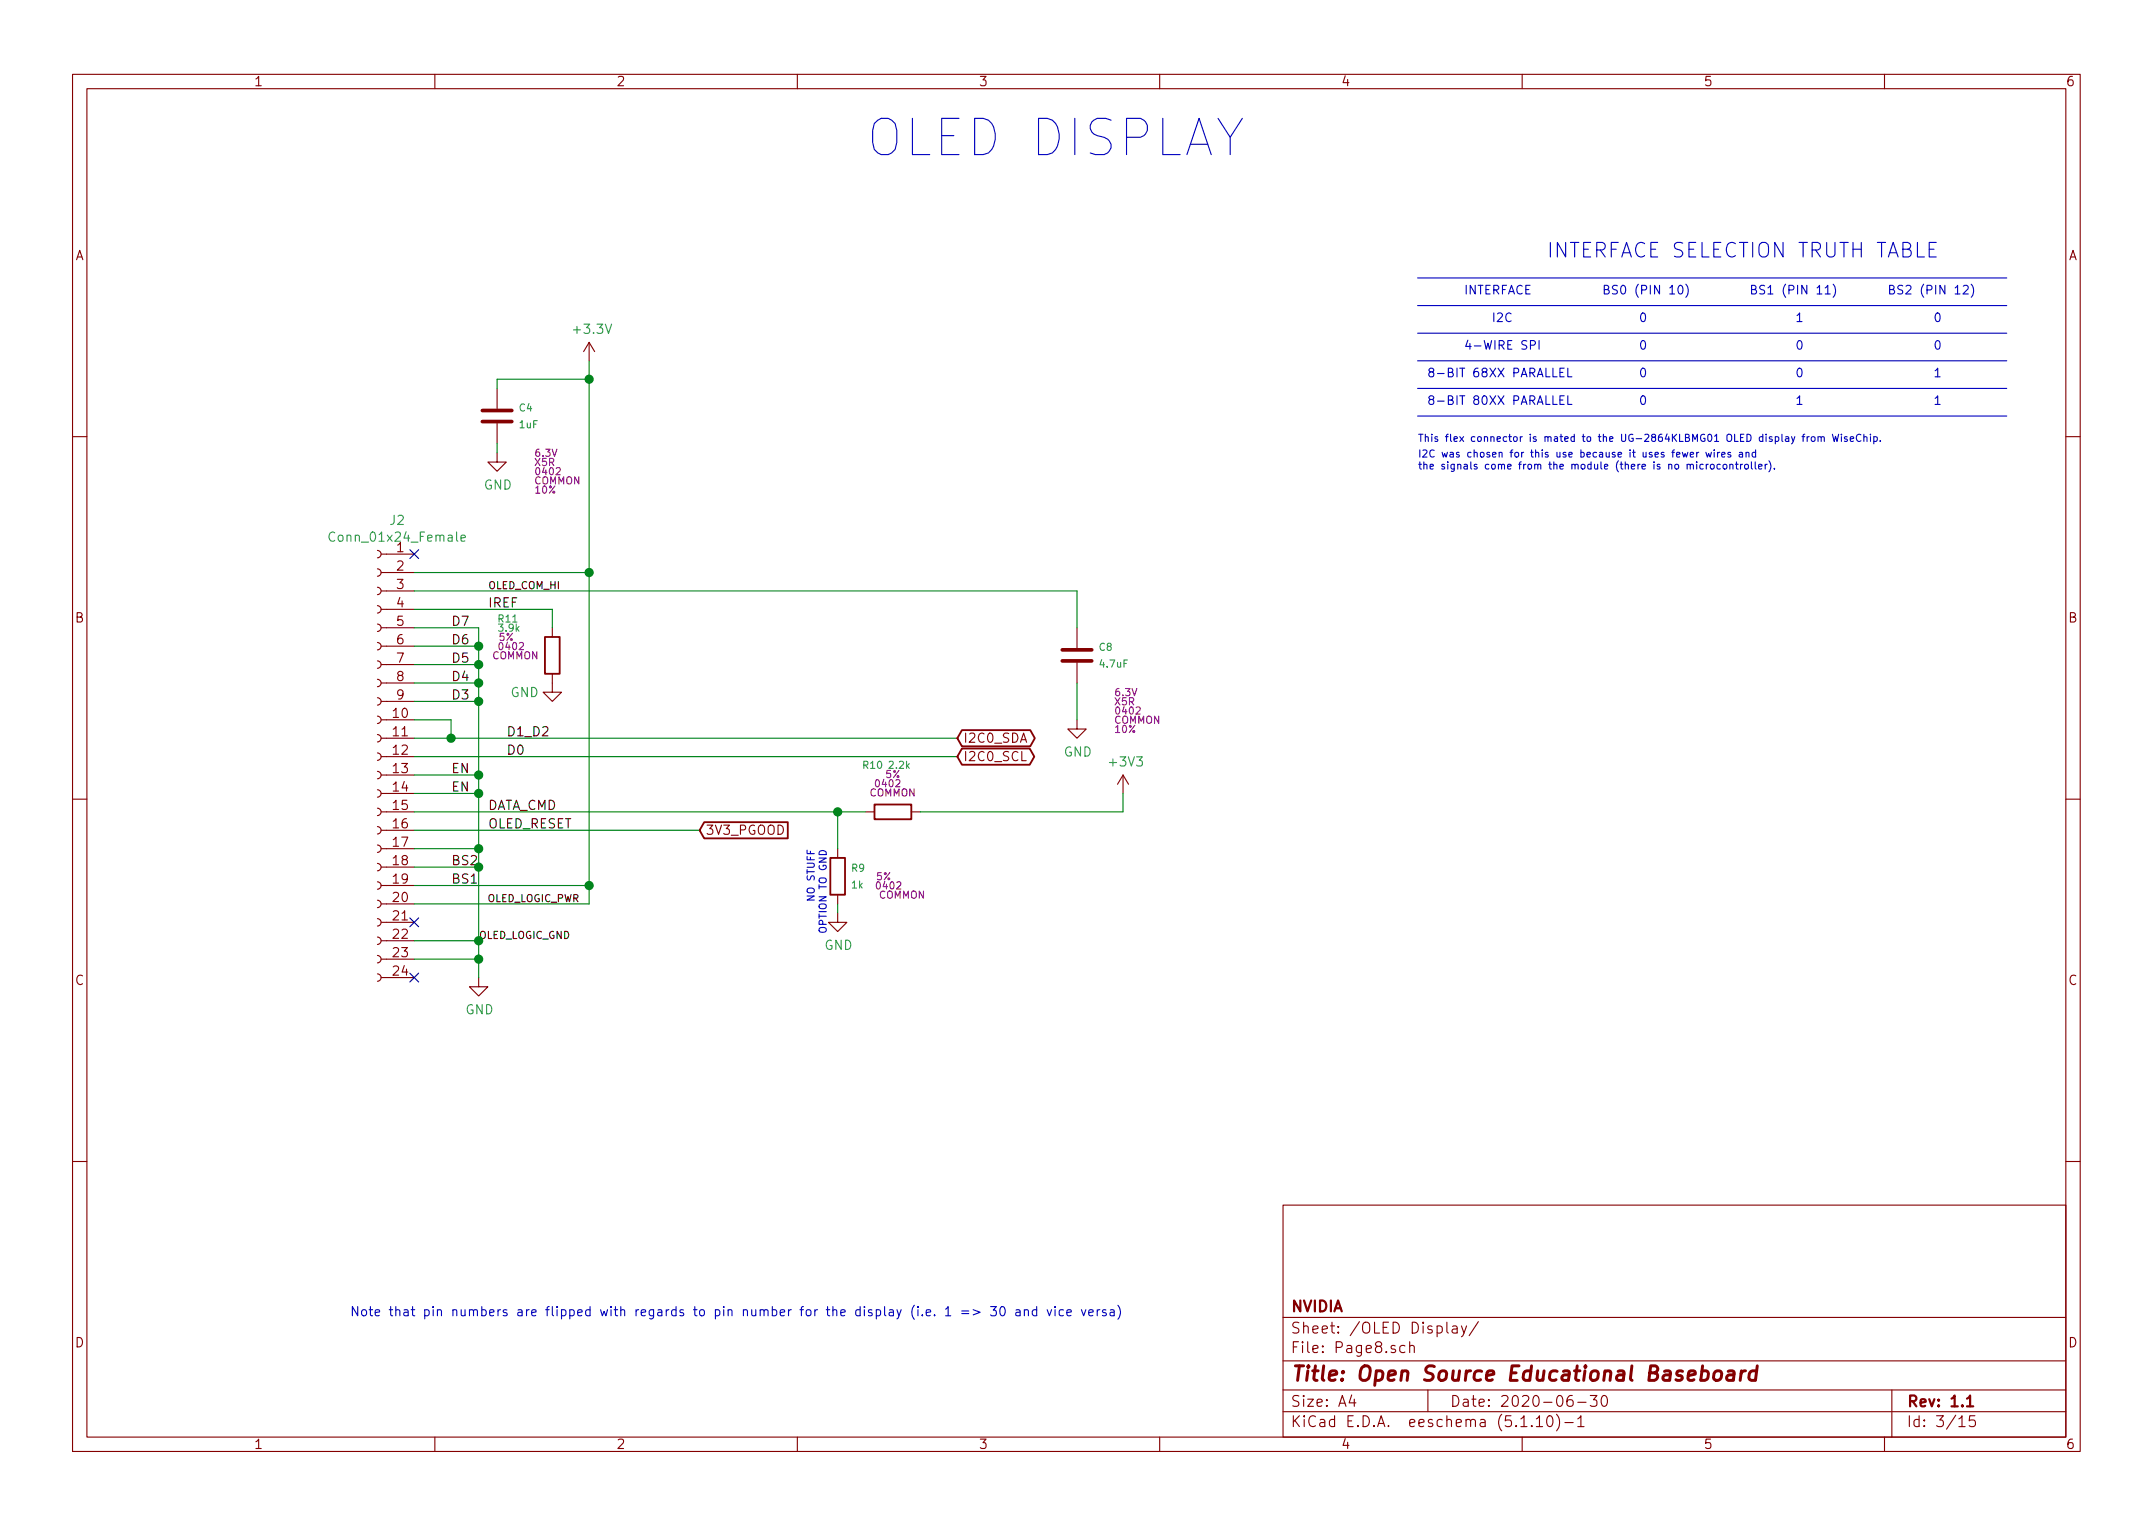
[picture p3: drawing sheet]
<svg xmlns="http://www.w3.org/2000/svg" width="297mm" height="210mm" viewBox="0 0 297 210" stroke-linecap="round" stroke-linejoin="round" font-family="sans-serif">
<g fill="none" stroke="#840000" stroke-width=".15">
<path d="M10 10.3h277v189.9h-277zM12 12.2h273v186.1h-273zM60 10.3v1.9M110 10.3v1.9M160 10.3v1.9M210 10.3v1.9M260 10.3v1.9M68.6 53.6v2.8M68.6 58.4v2.8M81.3 47.2l-.8 1.3M81.3 47.2v2.6M81.3 47.2l.7 1.3"/>
<path d="M10 60.2h2M52.1 78.5a.51 .51 0 0 1 .5 .5 .51 .51 0 0 1-.5 .5M52.1 75.9a.51 .51 0 0 1 .5 .5 .51 .51 0 0 1-.5 .6M52.6 79h4.5M52.6 76.4h4.5M68.6 62.5v1.2h1.2l-1.2 1.3-1.3-1.3h1.3M285 60.2h2M52.1 98.8a.51 .51 0 0 1 .5 .5 .51 .51 0 0 1-.5 .5M52.1 96.3a.51 .51 0 0 1 .5 .5 .51 .51 0 0 1-.5 .5M52.1 93.7a.51 .51 0 0 1 .5 .5 .51 .51 0 0 1-.5 .5M52.1 91.2a.51 .51 0 0 1 .5 .5 .51 .51 0 0 1-.5 .5M52.1 88.6a.51 .51 0 0 1 .5 .5 .51 .51 0 0 1-.5 .6"/>
<path d="M52.1 86.1a.51 .51 0 0 1 .5 .5 .51 .51 0 0 1-.5 .5M52.1 83.6a.51 .51 0 0 1 .5 .5 .51 .51 0 0 1-.5 .5M52.1 81a.51 .51 0 0 1 .5 .5 .51 .51 0 0 1-.5 .5M52.6 99.3h4.5M52.6 96.8h4.5M52.6 94.2h4.5M52.6 91.7h4.5M52.6 89.1h4.5M52.6 86.6h4.5M52.6 84.1h4.5M52.6 81.5h4.5M76.2 93v2.5h1.3l-1.3 1.3-1.3-1.3h1.3"/>
<path d="M76.2 86.6v1.3M148.6 99.3v1.3h1.3l-1.3 1.2-1.3-1.2h1.3M148.6 86.6v2.8M148.6 91.4v2.8M10 110.3h2M52.1 119.1a.51 .51 0 0 1 .5 .5 .51 .51 0 0 1-.5 .5M52.1 116.6a.51 .51 0 0 1 .5 .5 .51 .51 0 0 1-.5 .5M52.1 114a.51 .51 0 0 1 .5 .5 .51 .51 0 0 1-.5 .6M52.1 111.5a.51 .51 0 0 1 .5 .5 .51 .51 0 0 1-.5 .5M52.1 109a.51 .51 0 0 1 .5 .5 .51 .51 0 0 1-.5 .5M52.1 106.4a.51 .51 0 0 1 .5 .5 .51 .51 0 0 1-.5 .5M52.1 103.9a.51 .51 0 0 1 .5 .5 .51 .51 0 0 1-.5 .5"/>
<path d="M52.1 101.3a.51 .51 0 0 1 .5 .5 .51 .51 0 0 1-.5 .6M52.6 119.6h4.5M52.6 117.1h4.5M52.6 114.5h4.5M52.6 112h4.5M52.6 109.5h4.5M52.6 106.9h4.5M52.6 104.4h4.5M52.6 101.8h4.5M115.6 117.1v1.3M119.4 112h1.2M125.7 112h1.3"/>
<path d="M154.9 106.9l-.7 1.3M154.9 106.9v2.6M154.9 106.9l.8 1.3M285 110.3h2M52.1 134.4a.51 .51 0 0 1 .5 .5 .51 .51 0 0 1-.5 .5M52.1 131.8a.51 .51 0 0 1 .5 .5 .51 .51 0 0 1-.5 .5M52.1 129.3a.51 .51 0 0 1 .5 .5 .51 .51 0 0 1-.5 .5M52.1 126.7a.51 .51 0 0 1 .5 .5 .51 .51 0 0 1-.5 .6M52.1 124.2a.51 .51 0 0 1 .5 .5 .51 .51 0 0 1-.5 .5M52.1 121.7a.51 .51 0 0 1 .5 .5 .51 .51 0 0 1-.5 .5M52.6 134.9h4.5M52.6 132.3h4.5"/>
<path d="M52.6 129.8h4.5M52.6 127.2h4.5M52.6 124.7h4.5M52.6 122.2h4.5M66 134.9v1.2h1.3l-1.3 1.3-1.2-1.3h1.2M115.6 126v1.2h1.2l-1.2 1.3-1.3-1.3h1.3M115.6 123.4v1.3M10 160.2h2M177 166.3h108v32h-108zM285 160.2h2M60 198.3v1.9M110 198.3v1.9"/>
<path d="M160 198.3v1.9M177 194.8h108M177 191.8h108M177 187.8h108M177 181.8h108M186.5 192.5l-.4 1h1M186.8 193v1M193.8 185.7a.5 .5 0 0 0-.6 0l-.1 .6a.47 .47 0 0 0 .6 .3l.1-.1M194.5 185.7a.38 .38 0 0 1 .6 .1v.8M194.5 185.1v1.5M197 191.8v3M199.6 182.4v1.3l.2 .2"/>
<path d="M200.4 183l.2-.1 .4 .1v.9M201 183.3l-.4 .1-.3 .2 .1 .2 .2 .1 .4-.1M201.6 182.9l.4 1M202.3 182.9l-.5 1.4-.2 .1M204 182.3l-1.3 2M210 198.3v1.9M211.3 196.7h.1l-.1 .1v-.1v.1M212 195.8l.4-.5v1.5M212 196.8h.8M213.5 195.5a.35 .35 0 0 1 .4-.2 .35 .35 0 0 1 .3 .3 .77 .77 0 0 1-.5 1.2 .9 .9 0 0 1-.2-1.3zM214.8 195.1a1.79 1.79 0 0 1 0 2.3M215.9 196.3h1.1"/>
<path d="M216.9 192.5a.62 .62 0 0 0-.7 .7v.5a.48 .48 0 0 0 .8 .2 .61 .61 0 0 0-.1-.7 .51 .51 0 0 0-.7 .2M217.7 195.8l.4-.5v1.5M217.7 193.5h1.1M217.7 196.8h.8M219.4 192.5h.9l-.5 .6 .4 .1a.65 .65 0 0 1 .1 .7l-.3 .1h-.4l-.2-.1M221.1 192.6a.36 .36 0 0 1 .6 .2 .77 .77 0 0 1-.4 1.2 1 1 0 0 1-.2-1.4zM260 198.3v1.9M261 191.8v6.5M270.3 195.8l.3-.3 .1-.2v1.5M270.3 196.8h.8M272.5 195.3h-.7l-.1 .7a.65 .65 0 0 1 .7 0 .61 .61 0 0 1 .1 .7h-.1a.61 .61 0 0 1-.7 0"/>
</g>
<path d="M271.4 193l.3-.2 .1-.3v1.5M271.4 194h.8" fill="none" stroke="#840000" stroke-width=".3"/>
<path d="M236.6 189.3a.53 .53 0 0 1 .5-.2 .53 .53 0 0 1 .4 .4v.6a.56 .56 0 0 1-.6 .4 .56 .56 0 0 1-.5-.4l.1-.6zM238.4 189.2l.2-.1 .6 .1 .1 .2-.2 1M239.2 189.6l-.2 .1h-.4a.4 .4 0 0 0-.4 .3 .4 .4 0 0 0 .3 .4h.4l.2-.1M240.3 189.1l-.2 1.3M240.8 189.1a.54 .54 0 0 0-.6 .4M242.3 189.2a.68 .68 0 0 0-.9 .3l-.1 .6 .1 .2 .2 .1 .6-.1M242.4 188.4l-.2 2" fill="none" stroke="#840000" stroke-width=".41"/>
<path d="M46.2 73.5a.52 .52 0 0 0-.6 0 .52 .52 0 0 0-.2 .6 .47 .47 0 0 0 .2 .5 .47 .47 0 0 0 .6-.1M63.6 74.2l.6-.1-.1-.2-.3-.1-.2 .2 .1 .6h.4" fill="none" stroke="#008484" stroke-width=".15"/>
<path d="M75.2 87.9h2v5.1h-2zM97.2 113.4h11.5v2.3h-11.5l-.7-1.2zM114.6 118.4h2v5h-2zM120.6 111h5.1v2h-5.1zM132.7 100.7h9.4l.7 1.1-.7 1.2h-9.4l-.6-1.2zM132.7 103.3h9.4l.6 1.1-.6 1.1h-9.4l-.6-1.1z" fill="none" stroke="#840000" stroke-width=".25"/>
<path d="M66.5 58.2h4.1M66.5 56.6h4.1M146.6 91.2h4M146.6 89.7h4" fill="none" stroke="#840000" stroke-width=".51"/>
<g fill="none" stroke="#0000c2" stroke-width=".15">
<path d="M195.6 38.3h81.3M231.6 39.5l.1-.1a.27 .27 0 0 1 .2 0 .27 .27 0 0 1 .2 .2v.7l-.2 .3a.64 .64 0 0 1-.3-1.1zM232.6 39.2a1.38 1.38 0 0 1 0 1.8M251.8 39.7l.4-.3v1.2M252.9 39.2a1.38 1.38 0 0 1 0 1.8M266.2 34.4h.6M267.1 33.4h-.9v2.1h.9M270.9 39.5l.1-.1h.3l.2 .1 .1 .2-.8 .9h.8M272 39.2a1.38 1.38 0 0 1 0 1.8M195.6 57.4h81.3M195.6 53.6h81.3M195.6 49.8h81.3"/>
<path d="M195.6 46h81.3M195.6 42.2h81.3M211.2 47.6h.5a.33 .33 0 0 0 .1-.4 .33 .33 0 0 0-.2-.2h-.4v1.2M212.3 47v1.2M215.2 55.2h.4M215.2 51.4h.4M215.8 54.6h-.6v1.2h.6M215.8 50.8h-.6v1.2h.6M216.3 54.6v1.2h.6M216.3 50.8v1.2h.6M249 59.9l-.2 .1v.9M251.8 40.6h.7"/>
<path d="M252.8 59.9l.3 1 .1-.7 .2 .7 .3-1M254.1 59.9v.1M256.7 60a.46 .46 0 0 0-.6 .4 .46 .46 0 0 0 .6 .5v-.1M257.1 59.9v1M258.1 59.9v.1M233.2 62.7l.5-.1-.1-.1-.3-.1-.1 .1v.5h.4M234.1 62.4v.7M234.4 62.4l-.3 .2M235 64.1h-.3l-.2 .1 .1 .5h.4M235.4 62.4l.2 .7 .1-.5 .2 .5 .2-.7M235.4 64.1v.6M235.7 64.1l-.3 .1"/>
<path d="M236 64.1h.2h.2l.1 .4-.1 .2h-.2l-.2-.1zM236.5 62.1h.1M236.5 62.4v.7M237 62.4v.7M237.3 62.4l-.3 .2M237.3 64.1h-.2l-.2 .1 .1 .5h.3M237.5 62.7l.5-.1-.1-.1-.2-.1-.2 .1 .1 .5h.3M237.8 64.1h.1h.3l.1 .4-.1 .2h-.3l-.1-.1zM238.7 64.1h.3l.1 .6M238.7 64.1v.6M238.8 62.5l-.3-.1-.1 .1v.2l.4 .1v.2h-.4M239.4 64.1h.4"/>
<path d="M239.6 63.7v.9v.1h.2M240 62.5h.4v.6M240.1 64.1v.6M240.4 62.6l-.5 .2 .2 .3 .3-.1M240.4 64.1l-.3 .1M240.7 64.1h.2h.3v.4l-.1 .2h-.2l-.2-.1zM240.9 62.5h.3l.1 .6M240.9 62.4v.7M241.6 63.7v.9l.2 .1M242.2 63.7v.9l.1 .1M242.2 62.5l-.3-.1-.2 .2 .1 .4h.4M242.2 62.1v1"/>
<path d="M242.6 64.4l.5-.1v-.2h-.3l-.2 .1 .1 .5h.4M243.5 64.1v.6M243.8 64.1h-.2l-.1 .1M244 63.6a1.16 1.16 0 0 1 0 1.5M244.8 64.6v.1M248.6 60.2h.4M249.3 60.2v.7M249.6 60.2l-.3 .2M249.9 60.3l.2-.1 .3 .1v.4l-.1 .2h-.2l-.2-.1zM250.8 60.3h.4l.1 .6M250.8 60.2v.7M251.3 60.4l.1-.2 .2 .1 .1 .6"/>
<path d="M254.1 60.2v.7M254.8 60.3l-.2-.1-.1 .2v.1l.3 .1v.3h-.3M255.3 60.6l.5-.1-.1-.2-.3-.1-.1 .2v.5h.4M257.1 60.3h.4l.1 .6M258.1 60.2v.7M258.5 60.3l.3-.1 .2 .2-.1 .5h-.4M258.5 60.2v1M259.4 60.8v.1M113.1 128a.68 .68 0 0 1 .9 .2 .35 .35 0 0 1-.3 .4h-.4a.35 .35 0 0 1-.3-.4zM130.5 180.6l.3-.3v1.2M130.5 181.5h.7M132.7 180.9h1"/>
<path d="M132.7 181.2h1M134.3 180.7l.9 .3-.9 .4M136.7 180.3h.8l-.5 .4 .4 .2v.5l-.2 .1h-.3l-.2-.1M138.1 180.4a.29 .29 0 0 1 .3-.1 .29 .29 0 0 1 .2 .2 .64 .64 0 0 1-.3 1l-.3-.2-.1-.3zM140.2 180.7h.5v.8M140.7 181h-.4a.25 .25 0 0 0-.2 .3 .25 .25 0 0 0 .2 .2h.4M141.3 180.8l.1-.1a.31 .31 0 0 1 .5 .2v.6M141.3 180.7v.8M143 180.7h-.3l-.3 .2v.4l.1 .2h.5M143 180.3v1.2M144.5 180.7l.3 .8 .3-.8M145.6 180.3v.1"/>
<path d="M145.6 180.7v.8M146.7 180.7h-.3l-.3 .2 .1 .6h.5M147.2 181.1l.6-.1v-.3h-.4l-.2 .2 .1 .6h.5M149.2 180.7l.3 .8 .3-.8M150.2 181.1l.6-.1v-.3h-.4l-.2 .2 .1 .6h.5M151.4 180.7v.8M151.7 180.7h-.2l-.1 .2M152.6 180.7a.31 .31 0 0 0-.5 .2l.1 .1 .3 .1 .2 .2-.2 .2h-.4M153.2 180.7h.5v.8M153.7 181h-.4a.25 .25 0 0 0-.2 .3 .25 .25 0 0 0 .2 .2h.4M154.2 180.1a1.47 1.47 0 0 1 0 1.9"/>
</g>
<g fill="none" stroke="#008400" stroke-width=".15">
<path d="M81.3 49.8v74.9h-24.2M81.3 52.3h-12.7v1.3M57.1 79h24.2M68.6 61.2v1.3M57.1 91.7h8.9M57.1 89.1h8.9M57.1 86.6h8.9v48.3M57.1 81.5h91.5v5.1M57.1 84.1h19.1v2.5M57.1 94.2h8.9M57.1 99.3h5.1v2.5M57.1 96.8h8.9"/>
<path d="M148.6 94.2v5.1M57.1 112h62.3M57.1 119.6h8.9M57.1 117.1h8.9M57.1 114.5h39.4M57.1 109.5h8.9M57.1 106.9h8.9M57.1 104.4h75M57.1 101.8h75M115.6 112v5.1M154.9 109.5v2.5h-27.9M57.1 132.3h8.9"/>
<path d="M57.1 129.8h8.9M57.1 122.2h24.2M115.6 124.7v1.3"/>
</g>
<g fill="#008400" stroke="#008400" stroke-width=".25">
<circle cx="66" cy="91.7" r=".51"/>
<circle cx="81.3" cy="79" r=".51"/>
<circle cx="115.6" cy="112" r=".51"/>
<circle cx="66" cy="132.3" r=".51"/>
<circle cx="66" cy="89.1" r=".51"/>
<circle cx="66" cy="129.8" r=".51"/>
<circle cx="62.2" cy="101.8" r=".51"/>
<circle cx="81.3" cy="52.3" r=".51"/>
<circle cx="66" cy="94.2" r=".51"/>
<circle cx="66" cy="96.8" r=".51"/>
<circle cx="81.3" cy="122.2" r=".51"/>
<circle cx="66" cy="106.9" r=".51"/>
<circle cx="66" cy="119.6" r=".51"/>
<circle cx="66" cy="109.5" r=".51"/>
<circle cx="66" cy="117.1" r=".51"/>
</g>
<path d="M56.5 75.8l1.3 1.3M57.8 75.8l-1.3 1.3M56.5 134.3l1.3 1.2M56.5 126.6l1.3 1.3M57.8 134.3l-1.3 1.2M57.8 126.6l-1.3 1.3" fill="none" stroke="#000084" stroke-width=".15"/>
<text font-size="7" fill="#0000c2" x="119.4" y="21.6">OLED DISPLAY</text>
<text font-size="2.8" fill="#0000c2" x="213.4" y="35.6">INTERFACE SELECTION TRUTH TABLE</text>
<text font-size="2.8" fill="#840000" x="178" y="190.5">Title: Open Source Educational Baseboard</text>
<g font-size="2.1" fill="#840000">
<text x="178" y="184">Sheet: /OLED Display/</text>
<text x="178" y="181">NVIDIA</text>
<text x="178" y="186.7">File: Page8.sch</text>
<text x="178" y="196.9">KiCad E.D.A. eeschema (5.1.10)-1</text>
<text x="178" y="194.1">Size: A4</text>
<text x="200" y="194.1">Date: 2020-06-30</text>
<text x="263" y="194.1">Rev: 1.1</text>
<text x="263" y="196.9">Id: 3/15</text>
</g>
<g font-size="1.8" fill="#840000">
<text x="35" y="11.9">1</text>
<text x="85" y="11.9">2</text>
<text x="135" y="11.9">3</text>
<text x="185" y="11.9">4</text>
<text x="235" y="11.9">5</text>
<text x="285" y="11.9">6</text>
<text x="10.4" y="35.9">A</text>
<text x="285.4" y="35.9">A</text>
<text x="54.8" y="76.2">1</text>
<text x="54.8" y="78.7">2</text>
<text x="54.8" y="81.3">3</text>
<text x="54.8" y="83.8">4</text>
<text x="10.4" y="85.9">B</text>
<text x="54.8" y="86.4">5</text>
<text x="54.8" y="88.9">6</text>
<text x="285.4" y="85.9">B</text>
<text x="54.8" y="91.4">7</text>
<text x="54.8" y="94">8</text>
<text x="54.3" y="99.1">10</text>
<text x="54.3" y="101.6">11</text>
<text x="54.8" y="96.5">9</text>
<text x="54.3" y="104.1">12</text>
<text x="54.3" y="106.7">13</text>
<text x="132.9" y="102.5">I2C0_SDA</text>
<text x="132.9" y="105">I2C0_SCL</text>
<text x="54.3" y="109.2">14</text>
<text x="54.3" y="111.8">15</text>
<text x="54.3" y="114.3">16</text>
<text x="54.3" y="116.8">17</text>
<text x="54.3" y="119.4">18</text>
<text x="97.3" y="115.2">3V3_PGOOD</text>
<text x="54.3" y="121.9">19</text>
<text x="54.3" y="124.5">20</text>
<text x="54.3" y="127">21</text>
<text x="54.3" y="129.5">22</text>
<text x="10.4" y="135.9">C</text>
<text x="54.3" y="132.1">23</text>
<text x="54.3" y="134.6">24</text>
<text x="285.4" y="135.9">C</text>
<text x="10.4" y="185.9">D</text>
<text x="285.4" y="185.9">D</text>
<text x="35" y="199.9">1</text>
<text x="85" y="199.9">2</text>
<text x="135" y="199.9">3</text>
<text x="185" y="199.9">4</text>
<text x="235" y="199.9">5</text>
<text x="285" y="199.9">6</text>
</g>
<g font-size="1.8" fill="#008484">
<text x="79.3" y="46.1">+3.3V</text>
<text x="66.8" y="67.6">GND</text>
<text x="46.1" y="74.7">Conn_01x24_Female</text>
<text x="53.8" y="72.4">J2</text>
<text x="70.4" y="96.2">GND</text>
<text x="146.8" y="104.4">GND</text>
<text x="153.2" y="105.8">+3V3</text>
<text x="113.7" y="131.1">GND</text>
<text x="64.2" y="139.9">GND</text>
</g>
<g font-size="1.8">
<text x="67.3" y="83.8">IREF</text>
<text x="62.2" y="86.4">D7</text>
<text x="62.2" y="88.9">D6</text>
<text x="62.2" y="94">D4</text>
<text x="62.2" y="91.4">D5</text>
<text x="62.2" y="96.5">D3</text>
<text x="69.8" y="101.6">D1_D2</text>
<text x="62.2" y="106.7">EN</text>
<text x="69.8" y="104.1">D0</text>
<text x="62.2" y="109.2">EN</text>
<text x="67.3" y="111.8">DATA_CMD</text>
<text x="62.2" y="119.4">BS2</text>
<text x="67.3" y="114.3">OLED_RESET</text>
<text x="62.2" y="121.9">BS1</text>
</g>
<text font-size="1.8" fill="#0000c2" x="48.3" y="181.6">Note that pin numbers are flipped with regards to pin number for the display (i.e. 1 =&gt; 30 and vice versa)</text>
<g font-size="1.7" fill="#0000c2">
<text x="201.9" y="40.6">INTERFACE</text>
<text x="221" y="40.6">BS0 (PIN 10)</text>
<text x="241.3" y="40.6">BS1 (PIN 11)</text>
<text x="260.3" y="40.6">BS2 (PIN 12)</text>
<text x="205.7" y="44.4">I2C</text>
<text x="226.1" y="44.4">0</text>
<text x="247.6" y="44.4">1</text>
<text x="266.7" y="44.4">0</text>
<text x="196.8" y="52.1">8-BIT 68XX PARALLEL</text>
<text x="201.9" y="48.3">4-WIRE SPI</text>
<text x="226.1" y="48.3">0</text>
<text x="226.1" y="52.1">0</text>
<text x="247.6" y="48.3">0</text>
<text x="247.6" y="52.1">0</text>
<text x="266.7" y="48.3">0</text>
<text x="266.7" y="52.1">1</text>
<text x="196.8" y="55.9">8-BIT 80XX PARALLEL</text>
<text x="226.1" y="55.9">0</text>
<text x="247.6" y="55.9">1</text>
<text x="266.7" y="55.9">1</text>
</g>
<g font-size="1.4" fill="#008484">
<text x="71.7" y="56.8">C4</text>
<text x="71.7" y="59.1">1uF</text>
<text x="68.8" y="85.9">R11</text>
<text x="68.9" y="87.1">3.9k</text>
<text x="151.7" y="89.8">C8</text>
<text x="151.8" y="92.1">4.7uF</text>
<text x="119.1" y="106.1">R10</text>
<text x="122.7" y="106.1">2.2k</text>
<text x="117.5" y="120.3">R9</text>
<text x="117.5" y="122.6">1k</text>
</g>
<g font-size="1.4" fill="#840084">
<text x="73.8" y="64.3">X5R</text>
<text x="73.9" y="63">6.3V</text>
<text x="74.1" y="65.6">0402</text>
<text x="73.7" y="66.8">COMMON</text>
<text x="73.9" y="68.1">10%</text>
<text x="68.9" y="88.4">5%</text>
<text x="69" y="89.7">0402</text>
<text x="67.9" y="91">COMMON</text>
<text x="153.7" y="99.8">COMMON</text>
<text x="153.8" y="97.3">X5R</text>
<text x="153.9" y="101.1">10%</text>
<text x="153.9" y="96">6.3V</text>
<text x="154.1" y="98.6">0402</text>
<text x="122.2" y="107.3">5%</text>
<text x="120" y="109.9">COMMON</text>
<text x="121" y="108.6">0402</text>
<text x="120.9" y="121.4">5%</text>
<text x="121.1" y="122.7">0402</text>
<text x="121.3" y="124">COMMON</text>
</g>
<g font-size="1.4" fill="#0000c2">
<text x="195.6" y="63.1">I2C was chosen for this use because it uses fewer wires and</text>
<text x="195.6" y="64.8">the signals come from the module (there is no microcontroller).</text>
<text x="195.6" y="61">This flex connector is mated to the UG-2864KLBMG01 OLED display from WiseChip.</text>
<text x="112.4" y="124" transform="rotate(-90 112.4 124)">NO STUFF</text>
<text x="114" y="128.1" transform="rotate(-90 114 128.1)">OPTION TO GND</text>
</g>
<g font-size="1.4">
<text x="67.3" y="81.3">OLED_COM_HI</text>
<text x="67.1" y="124.5">OLED_LOGIC_PWR</text>
<text x="66" y="129.5">OLED_LOGIC_GND</text>
</g>
</svg>
